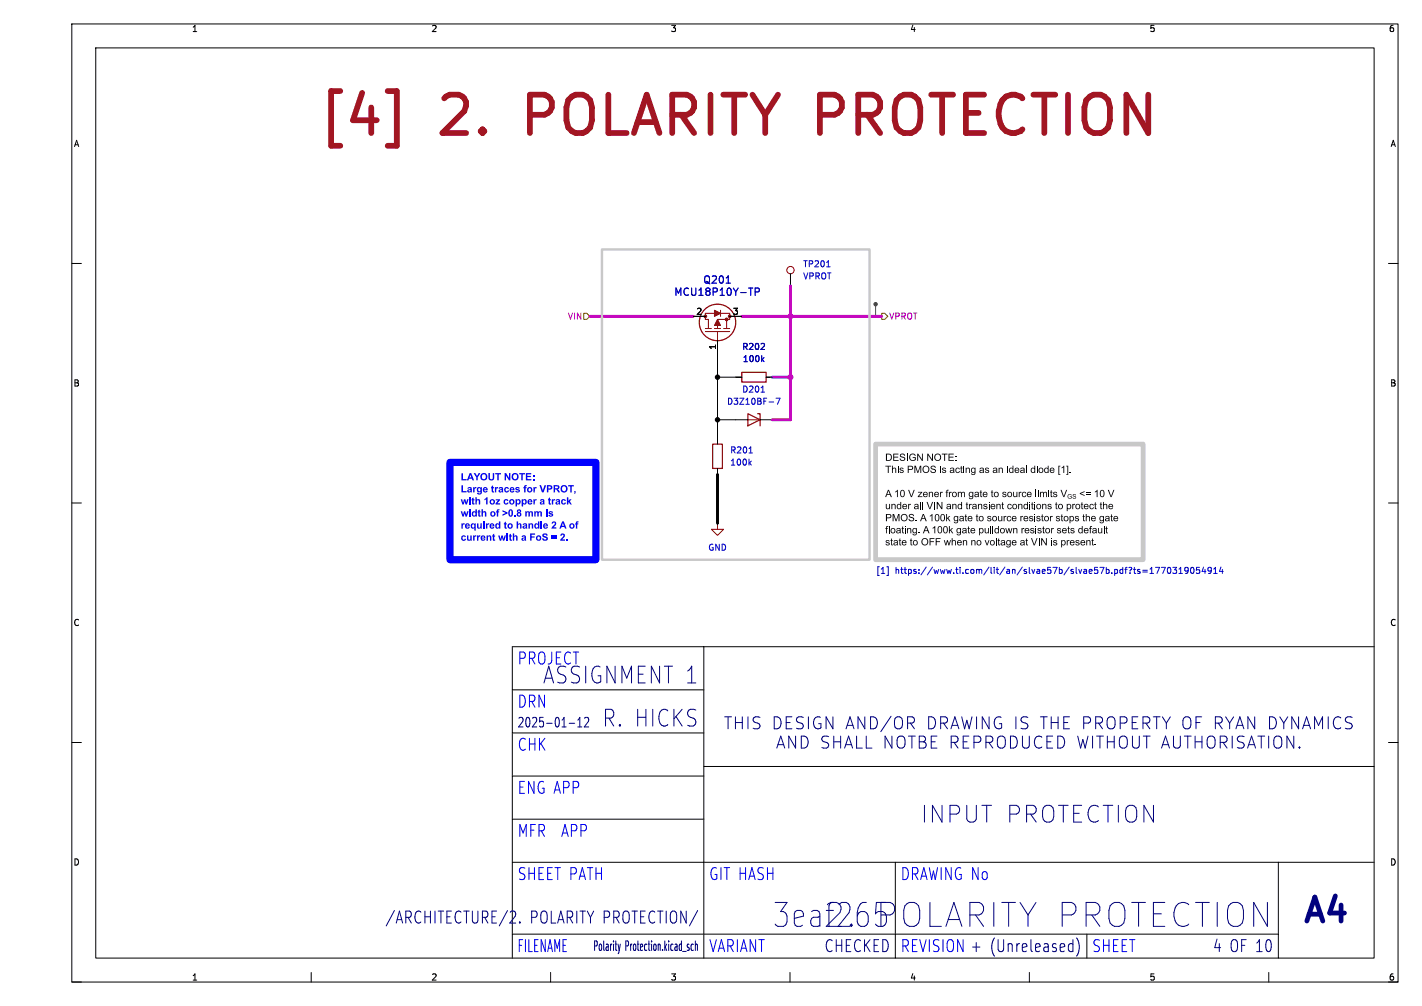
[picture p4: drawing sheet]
<svg xmlns="http://www.w3.org/2000/svg" width="297mm" height="210mm" viewBox="0 0 297 210" stroke-linecap="round" stroke-linejoin="round" font-family="sans-serif">
<g fill="none" stroke="#000" stroke-width=".21">
<path d="M15 5h277v200h-277zM20 10h267v190h-267zM15 55h2M165.1 57.2v2.5M290 55h2M144.8 66h2.5M149.9 71.1v21.6M149.9 78.7h5M152.4 66h2.5M160 78.7h1.3M149.9 97.8v1.3M149.9 87.6h6.3"/>
<path d="M158.7 87.6h2.6M15 105h2M149.9 109.2h.1M290 105h2M147 135v65M287 135h-180v65M15 155h2M107 153h40M107 144h40M107 171h40M107 162h40M147 160h140"/>
<path d="M107 195h160M107 180h180M187 180v20M227 195v5M267 180v20M15 205h2M65 203v2M115 203v2M165 203v2M215 203v2M265 203v2M290 205h2"/>
</g>
<g fill="none" stroke="#00007f" stroke-width=".21">
<path d="M118.9 151h1.1M120.7 151.8h.8M120.7 150.3l.4-.5v2M122.1 149.9l.2-.1h.4l.2 .1 .1 .4-1 1.5h1M151.3 149.6h1.5M152.1 149.6v2.5M153.6 149.6v2.5M155 149.6v2.5M156.2 149.6v2.5M158.7 149.8l-.9-.2a.6 .6 0 0 0-.5 .5 .6 .6 0 0 0 .2 .6M162.2 156.2l.9-2.5 .8 2.5M163.1 150.7a1.09 1.09 0 0 0-1.4-1.1v2.5"/>
<path d="M165.4 149.6h-1.2v2.5M166.2 153.7v2.5l-1.5-2.5v2.5M167.4 153.7v2.5l.9-.2 .4-.4M167.8 149.8l-1-.2a.6 .6 0 0 0-.4 .5 .6 .6 0 0 0 .2 .6M168.8 149.6v2.5M171.3 149.8a.96 .96 0 0 0-1 0 .96 .96 0 0 0-.4 .9M173.1 155.7l-.5 .5-1-.2M174 149.6v2.5l-1.5-2.5v2.5M174.1 153.7v2.5M175.6 153.7v2.5M176.4 156.2l.8-2.5 .9 2.5M176.7 152.1l.8-2.5 .9 2.5"/>
<path d="M178.9 153.7v2.5h1.2M180.6 149.6v2.5l-1.4-2.5v2.5M180.9 153.7v2.5h1.2M183.3 150.7a1.09 1.09 0 0 0-1.5-1.1v2.5M186.1 149.5l-2.1 3.2M186.3 153.7v2.5l-1.4-2.5v2.5M186.8 151.3v-.8a.83 .83 0 0 1 .9-.9 .83 .83 0 0 1 .8 .9v.8M187.4 155.3a.83 .83 0 0 0 .8 .9 .83 .83 0 0 0 .8-.9M190.5 153.7v2.5M190.9 150.7a.68 .68 0 0 0-.4-1.1h-.9v2.5M192 153.7v2.5h1l.4-.5M194.5 153.7v2.5h1.2"/>
<path d="M195.4 150.7a1.09 1.09 0 0 0-1.4-1.1v2.5M197.7 150.8a.68 .68 0 0 0 .2-.6 .68 .68 0 0 0-.5-.6h-.9v2.5M198.6 152.1l.8-2.5 .9 2.5M198.7 153.7v2.5M199.3 155l.8 1.2M200.9 149.6l.6 2.5 .4-1.7 .5 1.7 .6-2.5M201.2 153.7v2.5h1.2M203.4 153.7v2.5M204 149.6v2.5M205.9 153.7v2.5M206.5 155l.9 1.2M206.6 149.6v2.5l-1.4-2.5v2.5"/>
<path d="M208.4 154a.84 .84 0 0 1 1-.3 .84 .84 0 0 1 .6 .8v.8a.83 .83 0 0 1-.9 .9 .83 .83 0 0 1-.8-.9zM209.1 149.8a1.03 1.03 0 0 0-1.2 .1 1.03 1.03 0 0 0-.2 1.2 .94 .94 0 0 0 .4 .9 .94 .94 0 0 0 1.1-.1v-.8h-.5M211 153.7a1.32 1.32 0 0 1 1.5 .8 1.32 1.32 0 0 1-.5 1.5l-1 .2zM212.2 149.6v2.5M213.5 153.7v2l.5 .5 .7-.2 .3-.3v-2M214.7 149.8l-1-.2a.61 .61 0 0 0-.5 .6 .61 .61 0 0 0 .5 .6 .91 .91 0 0 1 1 .6 .64 .64 0 0 1-.5 .7l-.9-.1M217.3 149.6h1.4M217.6 153.9a1 1 0 0 0-1.2 0 1 1 0 0 0-.4 1.2 .94 .94 0 0 0 .5 1 .94 .94 0 0 0 1.1-.2M218 149.6v2.5M218.7 154.9h.8M219.6 149.6v2.5M219.6 150.8h1.4"/>
<path d="M219.9 153.7h-1.2v2.5h1.2M220.9 153.7a1.32 1.32 0 0 1 1.5 .8 1.32 1.32 0 0 1-.5 1.5l-1 .2zM221 149.6v2.5M222.2 150.8h.8M223.4 149.6h-1.2v2.5h1.2M225.1 153.7l.6 2.5 .5-1.8 .4 1.8 .6-2.5M226.3 151h1a.68 .68 0 0 0 .5-.7 .68 .68 0 0 0-.5-.7h-1v2.5M228.2 153.7v2.5M228.8 151h1a.68 .68 0 0 0 .5-.7 .68 .68 0 0 0-.5-.7h-1v2.5M229 153.7h1.5M229.4 151l.9 1.1M229.7 153.7v2.5"/>
<path d="M231.3 154.9h1.4M231.3 153.7v2.5M231.6 149.8a.83 .83 0 0 1 .9-.1 .83 .83 0 0 1 .4 .8v.8a.83 .83 0 0 1-.8 .9 .83 .83 0 0 1-.9-.9v-.8l.1-.5zM232.7 153.7v2.5M233.9 154a.84 .84 0 0 1 1-.3 .84 .84 0 0 1 .6 .8v.8a.83 .83 0 0 1-.9 .9 .83 .83 0 0 1-.8-.9zM234 151h.9a.68 .68 0 0 0 .5-.7 .68 .68 0 0 0-.5-.7h-.9v2.5M236.5 150.8h.8M236.5 153.7v2l.1 .2 .4 .3h.5l.5-.5M237.7 149.6h-1.2v2.5h1.2M239.5 153.7v2.5M240 150.7a.68 .68 0 0 0-.3-1.1h-1v2.5M240.9 149.6h1.4"/>
<path d="M241.6 149.6v2.5M242.6 156.2l.8-2.5 .9 2.5M242.8 149.6l.8 1.4 .8-1.4M245.1 155.7l.5 .5 .7-.2 .2-.3M247.1 151.3v-.8a.83 .83 0 0 1 .8-.9 .83 .83 0 0 1 .8 .9v.8M248.1 153.7v2.5M249.6 154.9h1.4M249.6 153.7v2.5M249.8 150.8h.8M251 149.6h-1.2v2.5M251 153.7v2.5M252.1 155.3a.83 .83 0 0 0 .9 .9 .83 .83 0 0 0 .8-.9"/>
<path d="M254.9 153.7v2.5M255.2 150.7a.68 .68 0 0 0-.4-1.1h-1v2.5M255.5 155l.8 1.2M256 149.6l.8 1.4 .9-1.4M257.4 153.7v2.5M258.1 152.1l.9-2.5 .8 2.5M259.9 155.7l-.5 .5-1-.2M260.6 156.2l.8-2.5 .8 2.5M262.1 149.6v2.5l-1.5-2.5v2.5M262.7 153.7h1.4M263.4 153.7v2.5M265 153.7v2.5"/>
<path d="M266 155.3a.83 .83 0 0 0 .9 .9 .83 .83 0 0 0 .8-.9M266.6 150.7a1.09 1.09 0 0 0-1.4-1.1v2.5M267.3 149.6l.8 1.4 .9-1.4M270.2 153.7v2.5l-1.4-2.5v2.5M271.2 149.6v2.5l-1.4-2.5v2.5M271.4 155.9l.1 .1-.1 .2M271.4 155.9l-.1 .1 .1 .2M271.4 155.9v.3M272.1 152.1l.8-2.5 .8 2.5M274.6 152.1v-2.5l.8 1.8 .8-1.8v2.5M277.4 149.6v2.5M280 149.9a.93 .93 0 0 0-1-.1 .93 .93 0 0 0-.5 .9"/>
<path d="M282.4 149.8l-.9-.2a.6 .6 0 0 0-.5 .5 .6 .6 0 0 0 .2 .6M106.9 190.2l.6 .1a.79 .79 0 0 1 .1 1l-1.1 1.4h1.2M108.6 192.5v.2M129.6 197.1l-.3 1.3M144.8 197.2l-.3-.1-.2 .4 .1 .8h.4M145.2 197.3l.2-.2 .2 .1 .1 1.2M145.2 196.4v2M223.5 197l.6 .1M224.1 196.2v2.5M224.1 198.5l-.6 .2M225.2 196.5a3.5 3.5 0 0 1-.3 3.1"/>
</g>
<g fill="none" stroke="#840000" stroke-width=".21">
<path d="M147.3 69.2h5.1M147.3 68.6h1.3M149.2 65.4h-1.9v1.3h.7v1.9M149.2 68.6h1.3M149.9 67.9v.7M149.9 69.2v1.9M150.5 65.4h1.9v1.3h-2.5M150.5 64.8v1.2M151.1 68.6h1.3M151.8 66.7v1.9M156.2 87.6h2.5M149.9 109.2v1.3h1.2l-1.2 1.3-1.3-1.3h1.3"/>
<circle cx="165.1" cy="56.4" r=".76"/>
</g>
<g fill="#840000" stroke="#840000" stroke-width=".21">
<path d="M149.9 66.7l.6 1.2h-1.3z"/>
<path d="M149.2 64.8l1.3 .6-1.3 .6z"/>
<circle cx="151.8" cy="66.7" r=".28"/>
<circle cx="147.3" cy="66" r=".28"/>
<circle cx="152.4" cy="66" r=".28"/>
</g>
<g fill="none" stroke="#840000" stroke-width=".25">
<path d="M154.9 77.7h5.1v2.1h-5.1zM148.8 92.7h2.1v5.1h-2.1zM156.2 86.4l2.5 1.2-2.5 1.3zM158.2 86.4h.5v2.5"/>
<circle cx="149.9" cy="67.3" r="3.8"/>
</g>
<path d="M151.7 59.1h.8M172.6 55.7h.8M156.4 60.1h.8M157.7 60.9h.8l.1-.3-.1-.3-.8-.2v1.6M159.2 75l.4 .5M159.6 74.6l-.5 .5M156.4 94.6h.8M156.6 96.6l.3 .5M156.9 96.3l-.5 .4M159 81.9h.7M160.6 83.9h1M162.1 83.1h.8l-.5 1.3" fill="none" stroke="#0000c2" stroke-width=".21"/>
<path d="M182.9 63.9v2.1" fill="none" stroke="#484848" stroke-width=".21"/>
<circle cx="182.9" cy="63.5" r=".36" fill="#484848" stroke="#484848" stroke-width=".21"/>
<path d="M121.9 65.4h.7l.6 .6-.6 .7h-.7zM184.1 65.4h.7l.6 .6-.6 .7h-.7z" fill="none" stroke="#725600" stroke-width=".21"/>
<path d="M165.1 59.7v27.9h-3.8M154.9 66h29.2M161.3 78.7h3.8" fill="none" stroke="#b10bc6" stroke-width=".61"/>
<path d="M149.9 99.1v10.1" fill="none" stroke="#000" stroke-width=".61"/>
<path d="M123.2 66h21.6" fill="none" stroke="#ff00ab" stroke-width=".61"/>
<path d="M94 96.5h30.5v20.3h-30.5z" fill="none" stroke="#00f" stroke-width="1.5"/>
<g fill="#00f">
<path d="M96.4 98.8h.3v1.2h.7v.3h-1z"/>
<path d="M98.1 98.8h.3l.6 1.5h-.3l-.1-.4h-.6l-.2 .4h-.3l.2-.6h.8l-.2-.6-.2 .6h-.4z"/>
<path d="M98.9 98.8h.4l.3 .6 .4-.6h.3l-.5 .8v.7h-.3v-.7z"/>
<path d="M100.5 98.9a.75 .75 0 0 1 1.2 .2 .75 .75 0 0 1-.4 1.1 .75 .75 0 0 1-1-.7h.3a.46 .46 0 0 0 .6 .5 .46 .46 0 0 0 .2-.7l-.3-.3a.43 .43 0 0 0-.5 .5h-.3z"/>
<path d="M102 98.8h.3v.8a.32 .32 0 0 0 .3 .4 .32 .32 0 0 0 .3-.4v-.8h.3v1a.6 .6 0 0 1-.6 .5 .6 .6 0 0 1-.6-.5z"/>
<path d="M103.4 98.8h1.2v.2h-.4v1.3h-.3v-1.3h-.5z"/>
<path d="M105.4 98.8h.3l.6 1v-1h.3v1.5h-.3l-.6-1v1h-.3z"/>
<path d="M107.1 98.9a.75 .75 0 0 1 1.1 .2 .75 .75 0 0 1-.4 1.1 .75 .75 0 0 1-.9-.7h.3a.46 .46 0 0 0 .6 .5 .46 .46 0 0 0 .2-.7l-.4-.3a.43 .43 0 0 0-.4 .5h-.3z"/>
<path d="M108.4 98.8h1.2v.2h-.4v1.3h-.3v-1.3h-.5z"/>
<path d="M109.8 98.8h1.1v.2h-.8v.3h.8v.3h-.8v.4h.9v.3h-1.2z"/>
<path d="M111.3 99.2h.3v.3h-.3z"/>
<path d="M111.3 100h.3v.3h-.3z"/>
<path d="M96.4 101.3h.3v1.2h.7v.3h-1z"/>
<path d="M102.7 101.5l.3-.2v.4h.2v.2h-.2v.5l.2 .4-.5-.1v-.8h-.1z"/>
<path d="M109.6 101.3h.5l-.1 .2h-.2v.2h.2v.2h-.2v.9h-.3v-.9h-.2z"/>
<path d="M112.7 101.3h.3l.4 1.1 .3-1.1h.4l-.6 1.5h-.3z"/>
<path d="M114.2 101.3h.5a.5 .5 0 0 1 .6 .1 .5 .5 0 0 1 0 .6l-.8 .2v.6h-.3v-.8l.7-.1 .2-.1-.2-.2-.4-.1v.5h-.3z"/>
<path d="M115.6 101.3h.7a.44 .44 0 0 1 .5 .3 .44 .44 0 0 1-.3 .5l.5 .7h-.4l-.4-.6h-.2l-.1 .6h-.3v-.9h.8l.1-.2-.1-.2h-.5v.4h-.3z"/>
<path d="M117.3 101.5a.75 .75 0 0 1 1.2 .1 .75 .75 0 0 1-.4 1.1 .75 .75 0 0 1-1-.7h.3a.46 .46 0 0 0 .6 .5 .46 .46 0 0 0 .2-.7l-.4-.3a.43 .43 0 0 0-.4 .5h-.3z"/>
<path d="M118.7 101.3h1.2v.2h-.5v1.3h-.3v-1.3h-.4z"/>
<path d="M98.6 104l.3-.2v.4h.2v.2h-.2v.5l.2 .4-.5-.1v-.8h-.1z"/>
<path d="M99.3 103.8h.3v.6l.3-.2 .3 .1 .1 1h-.3l-.1-.9a.25 .25 0 0 0-.3 .1 .25 .25 0 0 0 0 .3v.5h-.3z"/>
<path d="M101.2 104.2l.4-.4h.2v1.5h-.3v-1.1l-.3 .2z"/>
<path d="M114.6 104l.3-.2v.4h.2v.2h-.2v.5l.2 .4-.5-.1v-.8h-.1z"/>
<path d="M118.4 103.8h.3v.8l.3-.4h.4l-.4 .4 .4 .7h-.3l-.3-.5-.1 .5h-.3z"/>
<path d="M98.7 106.9l.3-.2 .3 .2v-.6h.3v1.5h-.3v-.1l-.1 .1a.47 .47 0 0 1-.5-.1 .47 .47 0 0 1-.2-.4h.3l.1 .2a.28 .28 0 0 0 .3 0 .28 .28 0 0 0 0-.4 .28 .28 0 0 0-.3 0l-.1 .2h-.3z"/>
<path d="M99.9 106.5l.3-.1v.3h.2v.3h-.2v.4l.2 .4-.5-.1v-.7h-.1z"/>
<path d="M100.6 106.3h.3v.6l.3-.2 .3 .1 .1 1h-.3l-.1-.8a.25 .25 0 0 0-.3 0 .25 .25 0 0 0 0 .3v.5h-.3z"/>
<path d="M103.8 106.4l.5-.1v.2l-.2 .1-.1 .1h.3v.3h-.3v.8h-.2v-.8h-.2z"/>
<path d="M106.4 106.4h.1a.61 .61 0 0 1 .6 .2 .61 .61 0 0 1 0 .7 .52 .52 0 0 1-.6 .6 .52 .52 0 0 1-.3-.8h.3l.2 .5a.79 .79 0 0 0 0-1h-.2v.5h-.3z"/>
<path d="M108.1 106.4a.42 .42 0 0 1 .6 0 .42 .42 0 0 1-.1 .6 .48 .48 0 0 1 0 .9 .48 .48 0 0 1-.7-.5h.3a.22 .22 0 0 0 .3 .2 .22 .22 0 0 0 0-.4 .22 .22 0 0 0-.3 .1l-.3 .1 .3-.4-.2-.3h.2a.18 .18 0 0 0 .3 .2 .18 .18 0 0 0 0-.3 .18 .18 0 0 0-.3 .1h-.2z"/>
<path d="M103.6 109.4l.3-.2 .3 .2v-.6h.3v1.6h-.3v-.2l-.1 .1a.47 .47 0 0 1-.5 0 .47 .47 0 0 1-.2-.5h.3l.1 .2a.28 .28 0 0 0 .3 0 .28 .28 0 0 0 0-.4 .28 .28 0 0 0-.3 0l-.1 .2h-.3z"/>
<path d="M105.4 109l.3-.1v.4h.2v.2h-.2v.4l.2 .4-.5-.1v-.7h-.2z"/>
<path d="M107.9 108.8h.3v.6l.3-.2 .3 .2 .1 1h-.3v-.9a.25 .25 0 0 0-.3 0 .25 .25 0 0 0-.1 .3v.6h-.3z"/>
<path d="M111.7 109.4l.3-.2 .4 .2v-.6h.3v1.6h-.3v-.2l-.2 .1a.47 .47 0 0 1-.5 0 .47 .47 0 0 1-.1-.5h.3v.2a.28 .28 0 0 0 .4 0 .28 .28 0 0 0 0-.4 .28 .28 0 0 0-.4 0v.2h-.3z"/>
<path d="M112.9 108.8h.3v1.6h-.3z"/>
<path d="M115.3 109a.52 .52 0 0 1 .8 .1 .52 .52 0 0 1-.3 .7l-.2 .3h.6v.3h-1l.2-.5a.6 .6 0 0 0 .5-.7l-.3-.1-.1 .2h-.3z"/>
<path d="M117.4 108.8h.3l.6 1.6h-.3l-.1-.4h-.6l-.1 .4h-.4l.3-.6h.7l-.2-.6-.2 .6h-.3z"/>
<path d="M120.4 108.9h.5l-.1 .2h-.2v.2h.2v.2h-.2v.9h-.3v-.9h-.2z"/>
<path d="M102.9 111.6l.3-.2v.4h.2v.2h-.2v.5l.2 .4-.5-.1v-.8h-.1z"/>
<path d="M106.4 111.6l.3-.2v.4h.2v.2h-.2v.5l.2 .4-.5-.1v-.8h-.1z"/>
<path d="M107.1 111.4h.3v.5l.3-.1 .3 .1 .1 1h-.3l-.1-.9a.25 .25 0 0 0-.2 0 .25 .25 0 0 0-.1 .3v.6h-.3z"/>
<path d="M110.7 111.4h1.1v.2h-.8v.4h.7v.2h-.7v.7h-.3z"/>
<path d="M113.4 111.5l.3-.2a.53 .53 0 0 1 .7 .5l-.7-.2-.1 .1 .1 .2a.56 .56 0 0 1 .7 .7 .56 .56 0 0 1-.9 .2l-.3-.4h.3a.28 .28 0 0 0 .3 .3 .28 .28 0 0 0 .2-.4 .53 .53 0 0 1-.6-.2 .53 .53 0 0 1 0-.6z"/>
<path d="M117.1 111.5a.52 .52 0 0 1 .8 .1 .52 .52 0 0 1-.3 .8l-.2 .2h.6v.3h-1l.2-.5a.6 .6 0 0 0 .5-.7l-.3-.1-.1 .2h-.3z"/>
</g>
<path d="M81 19h1.9v11.4h-1.9" fill="none" stroke="#a21622" stroke-width="1.2"/>
<path d="M182.9 92.7h55.9v24.1h-55.9z" fill="none" stroke="#c8c8c8" stroke-width="1"/>
<g fill="#000">
<path d="M184.9 97.2h1.2v.2h-.5v1.3h-.2v-1.3h-.5zM185 94.7h.6a.75 .75 0 0 1 .7 .7 .75 .75 0 0 1-.7 .8h-.6v-.2h.6a.58 .58 0 0 0 .5-.5 .58 .58 0 0 0-.5-.6h-.4v1.1h-.2zM186.3 97.2h.2v.6l.3-.2 .3 .2 .1 .9h-.2v-.8l-.2-.1-.3 .1v.8h-.2zM186.6 94.7h1v.2h-.8v.4h.8v.2h-.8v.5h.9v.2h-1.1zM187.5 97.2h.2v.2h-.2zM187.5 97.6h.2v1.1h-.2zM188 97.7h.5l.2 .2h-.2a.21 .21 0 0 0-.2-.2 .21 .21 0 0 0-.1 .3l.1 .1a.39 .39 0 0 1 .4 .5 .39 .39 0 0 1-.7 .1l-.1-.3h.1a.24 .24 0 0 0 .3 .3 .24 .24 0 0 0 .2-.4 .43 .43 0 0 1-.6-.5zM188.1 94.8l.7-.1 .2 .3-.2 .1a.32 .32 0 0 0-.3-.3 .32 .32 0 0 0-.3 .4l.3 .1a.51 .51 0 0 1 .5 .7 .51 .51 0 0 1-.8 .2l-.3-.4 .2-.1a.39 .39 0 0 0 .4 .4 .39 .39 0 0 0 .4-.4l-.9-.4zM189.4 94.7h.2v1.5h-.2zM189.6 97.2h.6a.46 .46 0 0 1 .5 .5 .46 .46 0 0 1-.5 .4h-.4v.6h-.2v-.8h.8l.1-.2-.1-.3h-.6v.5h-.2zM190.1 94.9l.7-.2 .4 .2 .1 .2-.2 .1a.57 .57 0 0 0-.8-.1 .57 .57 0 0 0-.1 .8 .57 .57 0 0 0 .8 .1l.1-.4h-.5v-.2h.7v.6a.81 .81 0 0 1-1.2 0 .81 .81 0 0 1 0-1.1zM191 97.2h.3l.4 1.3 .4-1.3h.3v1.5h-.2v-1.2l-.4 1.2h-.2l-.4-1.2v1.2h-.2z"/>
<path d="M191.6 94.7h.2l.8 1.2v-1.2h.2v1.5h-.3l-.7-1.2v1.2h-.2zM192.9 97.4a.74 .74 0 0 1 1.1 .1 .74 .74 0 0 1-.3 1.1 .74 .74 0 0 1-1-.6h.2a.56 .56 0 0 0 .8 .5 .56 .56 0 0 0 .1-.9l-.6-.2-.3 .3v.3h-.2zM193.7 94.7h.2l.8 1.2v-1.2h.2v1.5h-.3l-.7-1.2v1.2h-.2zM194.5 97.3h.7l.2 .3-.1 .1a.32 .32 0 0 0-.4-.4 .32 .32 0 0 0-.2 .5h.2a.51 .51 0 0 1 .5 .7 .51 .51 0 0 1-.8 .2l-.3-.4 .2-.1a.39 .39 0 0 0 .4 .4 .39 .39 0 0 0 .4-.4l-.8-.3zM195.3 94.9a.74 .74 0 0 1 1.2 .1 .74 .74 0 0 1-.4 1.1 .74 .74 0 0 1-1-.6h.2a.56 .56 0 0 0 .8 .5 .56 .56 0 0 0 .1-.9l-.6-.2-.2 .2-.1 .4h-.2zM196.3 97.2h.2v.2h-.2zM196.3 97.6h.2v1.1h-.2zM196.8 97.7h.6l.2 .2h-.2a.21 .21 0 0 0-.2-.2 .21 .21 0 0 0-.2 .3l.2 .1a.39 .39 0 0 1 .3 .5 .39 .39 0 0 1-.6 .1l-.2-.3h.2a.24 .24 0 0 0 .3 .3 .24 .24 0 0 0 .1-.4 .43 .43 0 0 1-.5-.5zM196.7 94.7h1.2v.2h-.5v1.3h-.2v-1.3h-.5zM198.1 94.7h1.1v.2h-.9v.4h.8v.2h-.8v.5h.9v.2h-1.1zM198.5 97.7h.1a.47 .47 0 0 1 .6 0 .47 .47 0 0 1 .1 .6l.1 .4-.3-.1-.5 .1-.2-.1v-.2l.6 .2 .1-.4-.7 .2a.57 .57 0 0 1 .7-.4l-.1-.2-.6 .2zM199.5 95.1h.2v.2h-.2z"/>
<path d="M199.5 96h.2v.2h-.2zM199.7 97.7h.6l.2 .3h-.2a.36 .36 0 0 0-.5-.1 .36 .36 0 0 0-.1 .5 .36 .36 0 0 0 .5 .1l.1-.2 .2 .1a.54 .54 0 0 1-.9 .2 .54 .54 0 0 1 .1-.9zM200.7 97.4l.2-.1v.3h.1v.2h-.1v.6l.2 .3a.27 .27 0 0 1-.3 0 .27 .27 0 0 1-.1-.3v-.6h-.2zM201.2 97.2h.2v.2h-.2zM201.2 97.6h.2v1.1h-.2zM201.7 97.6h.2v.2l.3-.2 .3 .1 .1 1h-.2v-.7l-.2-.2-.3 .1v.8h-.2zM202.9 97.7l.4-.1 .3 .2v-.2h.1v1a.48 .48 0 0 1-.3 .6 .48 .48 0 0 1-.6-.4l.5 .2 .3-.4-.2 .1a.47 .47 0 0 1-.6-.5h.2a.35 .35 0 0 0 .5 .3 .35 .35 0 0 0 0-.6l-.3-.1-.2 .4h-.2zM204.7 97.7l.2-.1a.45 .45 0 0 1 .5 .2 .45 .45 0 0 1 .1 .5v.4l-.2-.1-.5 .1-.2-.1-.1-.2 .7 .2 .1-.4-.8 .2a.57 .57 0 0 1 .8-.4l-.2-.2-.5 .2zM205.8 97.7h.6l.2 .2h-.2a.21 .21 0 0 0-.3-.2 .21 .21 0 0 0-.1 .3l.2 .1a.39 .39 0 0 1 .3 .5 .39 .39 0 0 1-.7 .1l-.1-.3h.2a.24 .24 0 0 0 .3 .3 .24 .24 0 0 0 .1-.4 .43 .43 0 0 1-.5-.5zM207.5 97.7h.1a.47 .47 0 0 1 .6 0 .47 .47 0 0 1 .1 .6v.4l-.2-.1-.5 .1-.2-.1-.1-.2 .7 .2 .1-.4-.8 .2a.57 .57 0 0 1 .8-.4l-.2-.2-.5 .2zM208.6 97.6h.1v.2l.4-.2 .3 .1 .1 1h-.2v-.7l-.3-.2-.2 .1v.8h-.2zM210.3 97.2h.2v.2h-.2z"/>
<path d="M210.3 97.6h.2v1.1h-.2zM210.9 97.7l.3-.1 .3 .2v-.6h.2v1.5h-.2v-.1l-.2 .1h-.3l-.3-.4 .2-.1a.34 .34 0 0 0 .5 .4 .34 .34 0 0 0 .1-.6l-.4-.2-.2 .4h-.2zM212 97.8l.2-.1a.51 .51 0 0 1 .5 0 .51 .51 0 0 1 .2 .5h-.8l.2 .4 .6-.2a.52 .52 0 0 1-.7 .3 .52 .52 0 0 1-.3-.6h.8l-.3-.3-.5 .3zM213.2 97.7h.1a.47 .47 0 0 1 .6 0 .47 .47 0 0 1 .1 .6l.1 .4-.3-.1-.5 .1-.2-.1v-.2l.6 .2 .1-.4-.7 .2a.57 .57 0 0 1 .7-.4l-.2-.2-.5 .2zM214.3 97.2h.2v1.5h-.2zM215.4 97.7l.3-.1 .3 .2v-.6h.2v1.5h-.2v-.1l-.2 .1h-.3l-.2-.4 .2-.1a.34 .34 0 0 0 .4 .4 .34 .34 0 0 0 .1-.6l-.3-.2-.2 .4h-.2zM216.5 97.2h.2v.2h-.2zM216.5 97.6h.2v1.1h-.2zM217.1 97.7a.55 .55 0 0 1 .8 .2 .55 .55 0 0 1-.3 .8 .55 .55 0 0 1-.7-.5h.2a.37 .37 0 0 0 .5 .4 .37 .37 0 0 0 .1-.7l-.4-.1-.2 .4h-.2zM218.2 97.7l.3-.1 .3 .2v-.6h.2v1.5h-.2v-.1l-.2 .1h-.3l-.2-.4 .2-.1a.34 .34 0 0 0 .4 .4 .34 .34 0 0 0 .1-.6l-.3-.2-.2 .4h-.2zM219.4 97.8l.1-.1a.51 .51 0 0 1 .6 0 .51 .51 0 0 1 .1 .5h-.8l.3 .4 .5-.2a.52 .52 0 0 1-.6 .3 .52 .52 0 0 1-.3-.6h.8l-.3-.3-.5 .3zM221.1 97.2h.4v.2h-.3v1.6h.3v.1h-.4z"/>
<path d="M221.7 97.6l.6-.4v1.5h-.2v-1.1l-.4 .2zM222.7 97.2h.4v1.9h-.4v-.1h.2v-1.6h-.2zM223.4 98.5h.2v.2h-.2zM185.1 109.9l.4-.1-.2 .3 .2 .3h-.3v.9h-.1v-.9h-.2zM185.6 109.8h.2v1.5h-.2zM185 107.3h.6a.46 .46 0 0 1 .6 .4 .46 .46 0 0 1-.6 .5h-.4v.6h-.2v-.8h.8l.2-.3-.2-.2h-.6v.5h-.2zM185.5 102.3h.2l.6 1.5h-.2l-.2-.5h-.6l-.2 .5h-.2l.2-.7h.7l-.2-.7-.3 .7h-.2zM186.4 107.3h.3l.5 1.3 .4-1.3h.3v1.5h-.2v-1.3l-.5 1.3h-.1l-.5-1.3v1.3h-.2zM186.1 112.5l.2-.1v.4h.2v.1h-.2v.6l.2 .3a.27 .27 0 0 1-.3 0 .27 .27 0 0 1-.1-.3v-.6h-.1zM187 102.6l.5-.3v1.5h-.2v-1.2l-.3 .2zM187.9 112.5l.1-.1v.4h.2v.1h-.2v.6l.2 .3a.27 .27 0 0 1-.3 0 .27 .27 0 0 1 0-.3v-.6h-.2zM187.4 105.3l.3-.1 .3 .1v-.5h.2v1.5h-.1v-.1l-.3 .1-.3-.1-.2-.3 .2-.2a.34 .34 0 0 0 .4 .4 .34 .34 0 0 0 .1-.5l-.3-.3-.2 .4h-.2z"/>
<path d="M188.2 102.3h.3a.83 .83 0 0 1 .5 .7 .83 .83 0 0 1-.5 .8 .6 .6 0 0 1-.5-.8h.2a.36 .36 0 0 0 0 .5 .36 .36 0 0 0 .5 0l.1-.3a.48 .48 0 0 0 0-.5 .48 .48 0 0 0-.4-.3l-.2 .6h-.2zM188.4 110l.2-.1v.3h.2v.2h-.2v.6l.2 .3a.27 .27 0 0 1-.3 0 .27 .27 0 0 1-.1-.3v-.6h-.1zM188.3 107.5a.74 .74 0 0 1 1.2 .1 .74 .74 0 0 1-.4 1.1 .74 .74 0 0 1-1-.6h.2a.56 .56 0 0 0 .8 .5 .56 .56 0 0 0 .2-.9l-.6-.2-.3 .2-.1 .4h-.2zM189.9 107.4l.7-.1 .3 .3-.2 .1a.32 .32 0 0 0-.4-.3 .32 .32 0 0 0-.2 .4l.3 .1a.51 .51 0 0 1 .5 .7 .51 .51 0 0 1-.8 .2l-.3-.4 .1-.1a.39 .39 0 0 0 .4 .4 .39 .39 0 0 0 .4-.4l-.8-.4zM189.7 102.3h.2l.5 1.3 .4-1.3h.2l-.5 1.5h-.2zM190.2 112.5l.2-.1v.4h.2v.1h-.2v.6l.2 .3a.27 .27 0 0 1-.3 0 .27 .27 0 0 1-.1-.3v-.6h-.2zM192.1 104.8h.2v1.5h-.2zM192.6 104.8h.2v1.5h-.2zM192.6 112.5a.74 .74 0 0 1 1.2 .1 .74 .74 0 0 1-.4 1.1 .74 .74 0 0 1-1-.6h.3a.56 .56 0 0 0 .7 .5 .56 .56 0 0 0 .2-.9l-.6-.2-.3 .3v.3h-.3zM192.7 107.3h.3l.6 1.5h-.3l-.1-.4h-.7l-.1 .4h-.2l.2-.6h.7l-.3-.7-.2 .7h-.2zM193.5 104.8h.2l.5 1.3 .5-1.3h.2l-.6 1.5h-.2zM194.1 112.3h1.1v.2h-.9v.5h.8v.2h-.8v.7h-.2z"/>
<path d="M193.3 109.8h.2l.7 1.5h-.3l-.1-.4h-.7l-.1 .4h-.3l.3-.6h.7l-.3-.7-.2 .7h-.2zM194.2 107.7l.6-.4v1.5h-.2v-1.2l-.4 .3zM195.1 104.8h.2v1.5h-.2zM194.8 110.2l.5-.4v1.5h-.1v-1.1l-.4 .2zM195.4 112.3h1v.2h-.8v.5h.7v.2h-.7v.7h-.2zM195.7 104.8h.2l.7 1.2v-1.2h.2v1.5h-.2l-.8-1.2v1.2h-.1zM195.4 107.4l.3-.1a.83 .83 0 0 1 .5 .8 .83 .83 0 0 1-.5 .7 .6 .6 0 0 1-.5-.7h.2a.36 .36 0 0 0 0 .5 .36 .36 0 0 0 .5 0l.1-.3a.48 .48 0 0 0 .1-.6 .48 .48 0 0 0-.5-.2l-.2 .6h-.2zM196 109.9l.3-.1a.83 .83 0 0 1 .5 .8 .83 .83 0 0 1-.5 .8 .6 .6 0 0 1-.5-.8h.2a.36 .36 0 0 0 0 .5 .36 .36 0 0 0 .5 0l.1-.3a.48 .48 0 0 0 .1-.5 .48 .48 0 0 0-.5-.3l-.2 .6h-.2zM196.6 107.4l.3-.1a.83 .83 0 0 1 .5 .8 .83 .83 0 0 1-.5 .7 .6 .6 0 0 1-.5-.7h.2a.36 .36 0 0 0 0 .5 .36 .36 0 0 0 .5 0l.1-.3a.48 .48 0 0 0 0-.6 .48 .48 0 0 0-.4-.2l-.2 .6h-.2zM197.2 109.9l.3-.1a.83 .83 0 0 1 .5 .8 .83 .83 0 0 1-.5 .8 .6 .6 0 0 1-.5-.8h.2a.36 .36 0 0 0 0 .5 .36 .36 0 0 0 .5 0l.1-.3a.48 .48 0 0 0 0-.5 .48 .48 0 0 0-.4-.3l-.2 .6h-.2zM197.6 107.3h.2v.9l.4-.5h.3l-.4 .4 .4 .7h-.2l-.4-.5-.1 .5h-.2zM197.7 102.3h.4l-.3 .2 .3 .3h-.3v1h-.1v-1h-.2z"/>
<path d="M198.2 109.8h.2v.9l.4-.5h.3l-.5 .4 .5 .7h-.2l-.4-.5-.1 .5h-.2zM198.8 112.3h.2v.6l.3-.2 .3 .2 .1 1h-.2v-.8l-.2-.2-.3 .2v.8h-.2zM200.1 105.3l.4-.1 .3 .1v-.5h.1v1.5h-.1v-.1l-.2 .1-.4-.1-.2-.3 .2-.2a.34 .34 0 0 0 .4 .4 .34 .34 0 0 0 .1-.5l-.3-.3-.2 .4h-.2zM201.6 107.5l.2-.2v.4h.2v.2h-.2v.6l.2 .3a.27 .27 0 0 1-.3 0 .27 .27 0 0 1-.1-.3v-.6h-.1zM201.8 104.9l.2-.1v.4h.2v.1h-.2v.7l.2 .3a.27 .27 0 0 1-.3 0 .27 .27 0 0 1-.1-.3v-.7h-.1zM202.2 110l.2-.1v.3h.2v.2h-.2v.6l.2 .3a.27 .27 0 0 1-.3 0 .27 .27 0 0 1-.1-.3v-.6h-.1zM203.9 107.5l.2-.2v.4h.2v.2h-.2v.6l.2 .3a.27 .27 0 0 1-.3 0 .27 .27 0 0 1-.1-.3v-.6h-.1zM204.8 102.4l.1-.1v.4h.2v.1h-.2v.7l.3 .3a.27 .27 0 0 1-.3-.1 .27 .27 0 0 1-.1-.3v-.6h-.2zM206.8 109.8h.2v1.5h-.2zM207.3 109.8h.2v1.5h-.2zM207.1 102.4l.2-.1v.4h.2v.1h-.2v.7l.2 .3a.27 .27 0 0 1-.3-.1 .27 .27 0 0 1-.1-.3v-.6h-.1zM208 112.3h.2v1.6h-.2z"/>
<path d="M207.8 110.3l.4-.1 .3 .2v-.6h.1v1.5h-.1v-.1l-.2 .1h-.4l-.2-.4 .2-.1a.34 .34 0 0 0 .4 .4 .34 .34 0 0 0 .1-.6l-.3-.2-.2 .4h-.2zM208.5 112.5l.2-.1v.4h.2v.1h-.2v.6l.2 .3a.27 .27 0 0 1-.3 0 .27 .27 0 0 1-.1-.3v-.6h-.1zM209.3 104.9l.2-.1v.4h.2v.1h-.2v.7l.2 .3a.27 .27 0 0 1-.3 0 .27 .27 0 0 1-.1-.3v-.7h-.1zM214.3 112.5l.2-.1v.4h.2v.1h-.2v.6l.2 .3a.27 .27 0 0 1-.3 0 .27 .27 0 0 1-.1-.3v-.6h-.1zM213.9 105.3l.3-.1 .3 .1v-.5h.2v1.5h-.2v-.1l-.2 .1-.3-.1-.2-.3 .1-.2a.34 .34 0 0 0 .5 .4 .34 .34 0 0 0 .1-.5l-.3-.3-.3 .4h-.1zM215.5 104.9l.2-.1v.4h.2v.1h-.2v.7l.2 .3a.27 .27 0 0 1-.3 0 .27 .27 0 0 1-.1-.3v-.7h-.1zM215.3 112.3h.2l.5 1.4 .5-1.4h.2l-.6 1.6h-.2zM216.3 102.3h.2v1.5h-.2zM216.7 102.3h.2v.2h-.2zM216.9 112.3h.2v1.6h-.2zM217.5 112.3h.2l.8 1.2v-1.2h.1v1.6h-.2l-.7-1.2v1.2h-.2zM217.6 107.5l.2-.2v.4h.2v.2h-.2v.6l.2 .3a.27 .27 0 0 1-.3 0 .27 .27 0 0 1-.1-.3v-.6h-.1z"/>
<path d="M217.8 110l.2-.1v.3h.2v.2h-.2v.6l.2 .3a.27 .27 0 0 1-.3 0 .27 .27 0 0 1-.1-.3v-.6h-.1zM219 102.3h.1v.2h-.1zM219.5 102.4l.1-.1v.4h.2v.1h-.2v.7l.3 .3a.27 .27 0 0 1-.4-.1 .27 .27 0 0 1 0-.3v-.6h-.2zM220.5 104.9l.2-.1v.4h.2v.1h-.2v.7l.2 .3a.27 .27 0 0 1-.3 0 .27 .27 0 0 1-.1-.3v-.7h-.1zM221.7 107.5l.2-.2v.4h.1v.2h-.1v.6l.2 .3a.27 .27 0 0 1-.3 0 .27 .27 0 0 1-.1-.3v-.6h-.2zM221.5 102.3h.2l.5 1.3 .5-1.3h.2l-.6 1.5h-.2zM223.1 110l.2-.1v.3h.1v.2h-.1v.6l.2 .3a.27 .27 0 0 1-.3 0 .27 .27 0 0 1-.1-.3v-.6h-.2zM225.3 110.3l.3-.1 .3 .2v-.6h.2v1.5h-.1v-.1l-.2 .1h-.4l-.2-.4 .2-.1a.34 .34 0 0 0 .4 .4 .34 .34 0 0 0 .1-.6l-.3-.2-.2 .4h-.2zM225.9 104.9l.2-.1v.4h.1v.1h-.1v.7l.2 .3a.27 .27 0 0 1-.3 0 .27 .27 0 0 1-.1-.3v-.7h-.2zM226.2 107.5l.2-.2v.4h.2v.2h-.2v.6l.2 .3a.27 .27 0 0 1-.3 0 .27 .27 0 0 1-.1-.3v-.6h-.1zM226.8 107.3h.2v.5l.3-.1 .3 .2 .1 .9h-.2v-.8l-.3-.1-.2 .1v.8h-.2zM227.7 109.9l.4-.1-.3 .3 .2 .3h-.2v.9h-.2v-.9h-.1z"/>
<path d="M226.8 103.2h1v.1h-1zM228.1 112.5l.2-.1v.4h.2v.1h-.2v.6l.2 .3a.27 .27 0 0 1-.3 0 .27 .27 0 0 1-.1-.3v-.6h-.1zM228.7 104.9l.2-.1v.4h.1v.1h-.1v.7l.2 .3a.27 .27 0 0 1-.3 0 .27 .27 0 0 1-.1-.3v-.7h-.2zM228.7 102.6l.5-.3v1.5h-.1v-1.2l-.4 .2zM229.8 104.9l.2-.1v.4h.2v.1h-.2v.7l.2 .3a.27 .27 0 0 1-.3 0 .27 .27 0 0 1-.1-.3v-.7h-.1zM229.9 102.3h.3a.83 .83 0 0 1 .5 .7 .83 .83 0 0 1-.5 .8 .6 .6 0 0 1-.5-.8h.2a.36 .36 0 0 0 0 .5 .36 .36 0 0 0 .5 0l.1-.3a.48 .48 0 0 0 0-.5 .48 .48 0 0 0-.4-.3l-.2 .6h-.2zM230.4 104.8h.2v.5l.3-.1 .3 .2 .1 .9h-.2v-.8l-.2-.2-.3 .2v.8h-.2zM230.5 109.8h.2v1.5h-.2zM231 110l.2-.1v.3h.2v.2h-.2v.6l.2 .3a.27 .27 0 0 1-.3 0 .27 .27 0 0 1-.1-.3v-.6h-.1zM231.4 102.3h.2l.5 1.3 .5-1.3h.2l-.6 1.5h-.2zM232.1 107.5l.1-.2v.4h.2v.2h-.2v.6l.2 .3a.27 .27 0 0 1-.3 0 .27 .27 0 0 1 0-.3v-.6h-.2z"/>
</g>
<g fill="none" stroke="#0000c2" stroke-width=".21">
<path d="M151.7 59.1h.8M156.4 60.1h.8M157.7 60.9h.8l.1-.3-.1-.3-.8-.2v1.6M159.2 75l.4 .5M159.6 74.6l-.5 .5M185.2 118.3h.3v1.8h-.3M240.2 119.7h.7M240.3 118.7l.3-.3v1.3M241.3 118.4h.9l-.6 1.3M242.5 118.4h.9l-.5 1.3M243.9 118.6l.2-.2a.68 .68 0 0 1 .5 .7 .68 .68 0 0 1-.5 .6l-.3-.5zM245 118.4h.8l-.5 .5 .4 .1v.6l-.2 .1-.5-.1"/>
<path d="M246.2 119.7h.8M246.2 118.8l.4-.4v1.3M248.2 119l-.3 .2h-.3l-.1-.6 .4-.2 .3 .3-.1 .7-.2 .2-.3 .1M248.8 118.6l.2-.2a.68 .68 0 0 1 .4 .7 .68 .68 0 0 1-.4 .6l-.3-.5zM250.5 118.4h-.6v.6h.6v.6l-.1 .1-.5-.1M251.4 118.4l-.3 .9h.8M251.7 118.9v.8M253 119l-.2 .2h-.4l-.1-.6 .5-.2 .2 .3v.7l-.2 .2-.4 .1M253.5 119.7h.7M253.5 118.8l.4-.4v1.3M255 118.4l-.3 .9h.8M255.3 118.9v.8"/>
</g>
<path d="M125.7 52.1h55.9v64.7h-55.9z" fill="none" stroke="#c8c8c8" stroke-width=".5"/>
<path d="M144.8 66h2.5M149.9 71.1v2.6M152.4 66h2.5M153.7 78.7h1.2M160 78.7h1.3" fill="none" stroke="#000" stroke-width=".21"/>
<g fill="#000" stroke="#000" stroke-width=".21">
<circle cx="149.9" cy="78.7" r=".46"/>
<circle cx="149.9" cy="87.6" r=".46"/>
</g>
<g fill="#b10bc6" stroke="#b10bc6" stroke-width=".21">
<circle cx="165.1" cy="78.7" r=".52"/>
<circle cx="165.1" cy="66" r=".52"/>
</g>
<g font-size="11.1" fill="#a21622">
<text x="65.9" y="29.9">[4]</text>
<text x="92.3" y="29.9">2.</text>
<text x="111.8" y="29.9">POLARITY PROTECTION</text>
</g>
<g font-size="7" fill="#00007f">
<text x="161.8" y="194">3eaf265POLARITY PROTECTION</text>
<text x="172.5" y="194">2.</text>
<text x="271.5" y="194">A4</text>
</g>
<g font-size="4.9" fill="#00007f">
<text x="113.6" y="143">ASSIGNMENT 1</text>
<text x="126" y="152">R. HICKS</text>
<text x="192.4" y="172">INPUT PROTECTION</text>
</g>
<g font-size="3.5" fill="#00007f">
<text x="108" y="139">PROJECT</text>
<text x="137.2" y="154.5">DRAWING IS THE</text>
<text x="169.4" y="154.5">PROPERTY OF</text>
<text x="196.9" y="154.5">RYAN</text>
<text x="237.7" y="154.5">SHALL</text>
<text x="250.8" y="154.5">NOTBE</text>
<text x="264.5" y="154.5">REPRODUCED WITH</text>
<text x="80.5" y="193">/ARCHITECTURE/2.</text>
<text x="110.7" y="193">POLARITY PROTECTION/</text>
<text x="172.2" y="199">CHECKED</text>
<text x="253.4" y="199">4 OF 10</text>
</g>
<g font-size="3.5" fill="#00f">
<text x="108" y="148">DRN</text>
<text x="108" y="157">CHK</text>
<text x="108" y="166">ENG APP</text>
<text x="108" y="175">MFR</text>
<text x="117.1" y="175">APP</text>
<text x="108" y="184">SHEET PATH</text>
<text x="148" y="184">GIT HASH</text>
<text x="188" y="184">DRAWING No</text>
<text x="108" y="199">FILENAME</text>
<text x="148" y="199">VARIANT</text>
<text x="188" y="199">REVISION + (Unreleased)</text>
<text x="228" y="199">SHEET</text>
</g>
<g font-size="2.8" fill="#00007f">
<text x="108" y="152">2025-01-12</text>
<text x="123.8" y="198.7">Polarity</text>
<text x="130.6" y="198.7">Protection.kicad_sch</text>
</g>
<g font-size="2.1" fill="#0000c2">
<text x="146.8" y="59.4">Q201</text>
<text x="140.7" y="62">MCU18P10Y-TP</text>
</g>
<g font-size="2.1" fill="#00f">
<text x="96.2" y="103.6">Large traces for VPROT,</text>
<text x="96.2" y="106.2">with 1oz copper a track</text>
<text x="96.2" y="108.7">width of &gt;0.8 mm is</text>
<text x="96.2" y="111.2">required to handle 2 A of</text>
<text x="96.2" y="113.7">current with a FoS = 2.</text>
</g>
<g font-size="2.1">
<text x="184.9" y="104.6">A 10 V zener from gate to source limits V_{GS}10 V</text>
<text x="184.9" y="107.1">under all VIN and transient conditions to protect the</text>
<text x="184.9" y="109.7">PMOS. A 100k gate to source resistor stops the gate</text>
<text x="184.9" y="112.2">floating. A 100k gate pulldown resistor sets default</text>
<text x="184.9" y="114.7">state to OFF when no voltage at VIN is present.</text>
</g>
<g font-size="1.8">
<text x="40" y="6.9">1</text>
<text x="90" y="6.9">2</text>
<text x="140" y="6.9">3</text>
<text x="190" y="6.9">4</text>
<text x="240" y="6.9">5</text>
<text x="290" y="6.9">6</text>
<text x="15.3" y="30.9">A</text>
<text x="290.3" y="30.9">A</text>
<text x="145.3" y="65.8">2</text>
<text x="153" y="65.8">3</text>
<text x="149.6" y="73.1" transform="rotate(-90 149.6 73.1)">1</text>
<text x="15.3" y="80.9">B</text>
<text x="290.3" y="80.9">B</text>
<text x="15.3" y="130.9">C</text>
<text x="290.3" y="130.9">C</text>
<text x="15.3" y="180.9">D</text>
<text x="290.3" y="180.9">D</text>
<text x="40" y="204.9">1</text>
<text x="90" y="204.9">2</text>
<text x="140" y="204.9">3</text>
<text x="190" y="204.9">4</text>
<text x="240" y="204.9">5</text>
<text x="290" y="204.9">6</text>
</g>
<g font-size="1.8" fill="#0000c2">
<text x="167.6" y="56">TP201</text>
<text x="167.6" y="58.5">VPROT</text>
<text x="154.9" y="73.2">R202</text>
<text x="155.1" y="75.8">100k</text>
<text x="154.9" y="82.1">D201</text>
<text x="151.8" y="84.7">D3Z10BF-7</text>
<text x="152.4" y="94.8">R201</text>
<text x="152.4" y="97.4">100k</text>
<text x="147.8" y="115.2">GND</text>
<text x="182.9" y="120">[1]</text>
<text x="187" y="120">https://www.ti.com/lit/an/slvae57b/slvae57b.pdf?ts=1770319054914</text>
</g>
<text font-size="1.8" fill="#ff00ab" x="118.5" y="66.9">VIN</text>
<text font-size="1.8" fill="#b10bc6" x="185.6" y="66.9">VPROT</text>
</svg>
